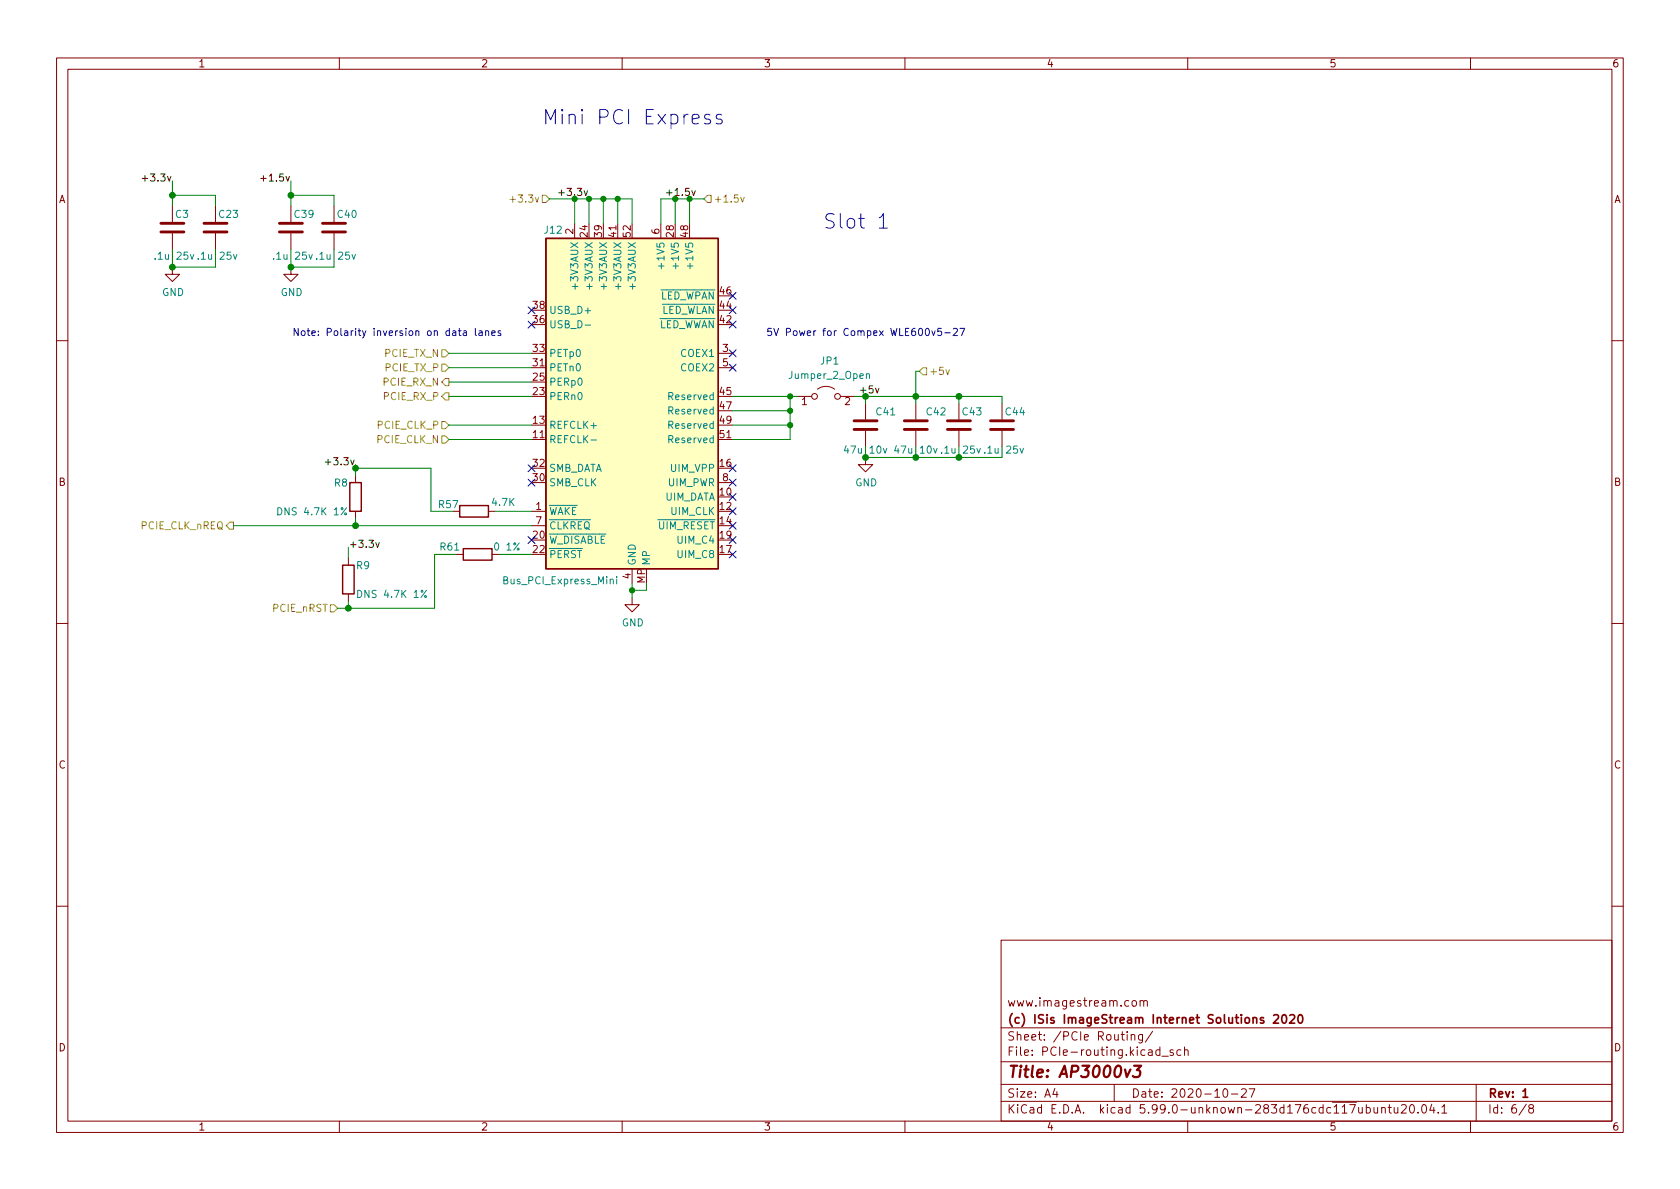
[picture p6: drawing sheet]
<svg xmlns="http://www.w3.org/2000/svg" width="297mm" height="210mm" viewBox="0 0 297 210" stroke-linecap="round" stroke-linejoin="round" font-family="sans-serif">
<g fill="none" stroke="#840000" stroke-width=".18">
<path d="M10 10.2h277v190.1h-277zM12 12.2h273v186.1h-273zM60 10.2v2M110 10.2v2M160 10.2v2M210 10.2v2M260 10.2v2M30.5 36.4v2.8M38.1 36.4v2.8M51.4 36.4v2.8M59.1 36.4v2.8M101.6 39.6v2.6"/>
<path d="M109.2 39.6v2.6M116.8 39.6v2.6M30.5 47.2v1.3h1.2l-1.2 1.3-1.3-1.3h1.3M30.5 41.3v2.8M38.1 41.3v2.8M51.4 47.2v1.3h1.3l-1.3 1.3-1.2-1.3h1.2M51.4 41.3v2.8M59.1 41.3v2.8M10 60.2h2M94 77.7h2.5M94 65h2.5M127 77.7h2.5"/>
<path d="M127 62.5h2.5M127 65h2.5M141 70.1h2.5M144.5 68.8a2.54 2.54 0 0 1 3.1 0M148.6 70.1h2.5M153 71.4v2.8M153 76.2v2.8M161.9 71.4v2.8M161.9 76.2v2.8M169.5 71.4v2.8M169.5 76.2v2.8M177.2 71.4v2.8"/>
<path d="M177.2 76.2v2.8M285 60.2h2M61.6 98.7v1.2M62.9 84.1v1.2M62.9 90.4v1.3M80.6 98h1.3M86.4 90.4h1.2M87 98h1.3M94 90.4h2.5M94 93h2.5M127 85.3h2.5M153 80.9v1.3h1.3l-1.3 1.2-1.2-1.2h1.2"/>
<path d="M10 110.2h2M61.6 105v1.3M111.8 105.7v1.2h1.2l-1.2 1.3-1.3-1.3h1.3M111.8 100.6v2.5M285 110.2h2M10 160.2h2M177 166.3h108v32h-108zM200.3 177l.3-.1 .3 .3v.4l-.3 .3h-.3l-.2-.3v-.4zM201.6 177.1l.2-.2 .3 .1 .1 .9M201.6 176.9v1M202.2 177.1l.2-.2 .4 .1 .1 .9M285 160.2h2"/>
<path d="M60 198.3v2M110 198.3v2M160 198.3v2M177 194.8h108M177 191.8h108M177 187.8h108M177 181.8h108M186.5 192.5l-.4 1h1M186.9 193v1M197 191.8v3M199.3 182.4v.2M199.3 182.9v1"/>
<path d="M200 183.1l.2-.2 .4 .1v.9M200 182.9v1M202 182.9v1.2l-.3 .3h-.3M202 183l-.4-.1-.3 .3v.4l.1 .3h.6M203.8 182.4l-1.3 1.9M205.1 185.7l-.5-.1-.2 .3v.4l.1 .3h.6M205.1 185.1v1.5M205.4 186.8h1.2M207.4 185.7l-.3-.1-.2 .2v.3l.5 .1v.4h-.5M208.8 185.7l-.4-.1-.3 .3v.4l.1 .3h.6M209.4 185.8l.2-.2 .4 .1 .1 .9M209.4 185.1v1.5"/>
<path d="M210 198.3v2M216.4 192.6l.2-.1a.81 .81 0 0 1 .6 .7 .81 .81 0 0 1-.3 .8h-.2a.81 .81 0 0 1-.6-.6 .81 .81 0 0 1 .3-.8zM217.7 193.5h1.2M219.5 192.7l.6-.2 .2 .2 .1 .3-1 1h1M220.9 192.5h1l-.7 1.5M242.9 195.8l.1 1h.4l.2-.1M243.6 195.8v1M244.3 196l.2-.2 .4 .1v.9M244.3 195.8v1M245.4 195.8h.6M245.6 195.3v1.3l.4 .2M246.5 195.8l.1 1h.3l.2-.1"/>
<path d="M247.1 195.8v1M247.8 195.5l.6-.2 .2 .2v.3l-.9 1h.9M249.4 195.4l.2-.1a.81 .81 0 0 1 .6 .7 .81 .81 0 0 1-.3 .8h-.2a.81 .81 0 0 1-.6-.6 .81 .81 0 0 1 .3-.8zM250.7 196.7v.1M251.6 195.4l.1-.1a.81 .81 0 0 1 .6 .7 .81 .81 0 0 1-.3 .8h-.1a.81 .81 0 0 1-.6-.6 .81 .81 0 0 1 .3-.8zM253.1 195.3l-.3 1h.9M253.5 195.8v1M254.3 196.7v.1M254.9 195.8l.5-.5v1.5M254.9 196.8h.9M260 198.3v2M261 191.8v6.5"/>
<path d="M269.9 195.3l-1.3 1.9M270.6 196l-.3-.3 .1-.2 .2-.2 .4 .1 .2 .2-.1 .2-.7 .2-.1 .3 .1 .4 .2 .1h.4l.2-.3-.1-.4-.2-.1"/>
<circle cx="144" cy="70.1" r=".51"/>
<circle cx="148.1" cy="70.1" r=".51"/>
</g>
<path d="M225.2 179.6l.6-.2 .2 .2 .1 .3-1 1h1M226.8 179.6l.2-.2a.81 .81 0 0 1 .6 .7 .81 .81 0 0 1-.3 .8h-.2a.81 .81 0 0 1-.3-1.3zM228.1 179.6l.5-.2 .2 .2 .1 .3-.9 1h.9M229.6 179.6l.2-.2a.81 .81 0 0 1 .6 .7 .81 .81 0 0 1-.3 .8h-.1a.81 .81 0 0 1-.4-1.3zM223.4 180l-.3-.1-.3 .2 .1 .3 .5 .1v.4h-.6M269.3 193l.4-.5v1.5M269.3 194h.8" fill="none" stroke="#840000" stroke-width=".3"/>
<path d="M198.9 189.1l.3 1.4 .7-1.4M200.5 188.5h1.3l-.8 .7h.3l.2 .2 .1 .7-.2 .2-.3 .2h-.5l-.3-.2" fill="none" stroke="#840000" stroke-width=".4"/>
<path d="M96.5 42.2h30.5v58.4h-30.5zM60.6 99.9h2v5.1h-2zM61.8 85.3h2.1v5.1h-2.1zM81.3 89.4h5.1v2h-5.1zM81.9 97h5.1v2.1h-5.1z" fill="none" stroke="#840000" stroke-width=".25"/>
<g fill="none" stroke="#008484" stroke-width=".18">
<path d="M33.7 45l.3 .8 .3-.8M41.3 45l.3 .8 .3-.8M54.6 45l.3 .8 .3-.8M62.2 45l.3 .8 .3-.8M101.7 50.2v.9M103.5 57.5h.9M104.2 50.2v.9M106.8 50.2v.9M109.3 50.2v.9M111.9 50.2v.9M116.9 46.6v.9M119.5 46.6v.9"/>
<path d="M122 46.6v.9M104.5 77.8h.9M153.2 66.2l.2-.1h.3v.8M156.2 79.3l.3 .8 .3-.8M165.1 79.3l.3 .8 .3-.8M172.7 79.3l.3 .8 .3-.8M180.3 79.3l.3 .8 .4-.8M49.1 89.8a.64 .64 0 0 1 .8 .6 .64 .64 0 0 1-.8 .7zM61.3 89.8l-1 1.3M63.2 104.4a.64 .64 0 0 1 .8 .6 .64 .64 0 0 1-.8 .7zM75.4 104.4l-1 1.3M107.9 102.5l.2-.1 .3 .1v.8"/>
<path d="M109 102v.1M109 102.4v.9"/>
<circle cx="61.1" cy="90.9" r=".18"/>
<circle cx="75.2" cy="105.5" r=".18"/>
</g>
<path d="M96.5 42.2h30.5v58.4h-30.5z" fill="#ffffc2" stroke="#ffffc2" stroke-width=".18"/>
<g fill="none" stroke="#840000" stroke-width=".51">
<path d="M28.4 39.5h4.1M36.1 39.5h4M49.4 39.5h4.1M57 39.5h4.1M28.4 41h4.1M36.1 41h4M49.4 41h4.1M57 41h4.1M151 75.9h4.1M151 74.4h4.1M159.9 75.9h4.1M159.9 74.4h4.1"/>
<path d="M167.5 75.9h4.1M167.5 74.4h4.1M175.1 75.9h4.1M175.1 74.4h4.1"/>
</g>
<g fill="none" stroke="#848400" stroke-width=".18">
<path d="M90.2 35.3h.9M95.9 34.5h.6l.7 .7-.7 .6h-.6zM125.1 34.5h.6v1.3h-.6l-.6-.6zM131 34.9l.3 .8 .3-.8M78.1 74.5h.6l.7 .7-.7 .6h-.6zM78.1 77.1h.6l.7 .6-.7 .7h-.6zM78.1 64.4h.6l.7 .6-.7 .7h-.6zM78.1 61.8h.6l.7 .7-.7 .6h-.6zM78.7 66.9h.7v1.3h-.7l-.6-.6zM78.7 69.5h.7v1.2h-.7l-.6-.6zM163.2 65h.6v1.3h-.6l-.6-.6zM167.3 65.4l.3 .8 .3-.8"/>
<path d="M40 93l.6-.7h.7v1.3h-.7zM58.4 106.9h.7l.6 .7-.6 .6h-.7z"/>
</g>
<path d="M25.1 31.5h1M46.1 31.5h1M103.3 33.7l.3 .9 .3-.9M122.3 33.7l.3 .9 .3-.9M154.8 68.7l.3 .8 .3-.8M57.5 81.7h1M66.4 96l.4 .8 .3-.8" fill="none" stroke="#000" stroke-width=".18"/>
<g fill="none" stroke="#0000c2" stroke-width=".18">
<path d="M96.5 21.9v-2.5l.9 1.8 .8-1.8v2.5M147.5 37.9l-1-.1a.62 .62 0 0 0-.5 .6 .62 .62 0 0 0 .5 .6 .93 .93 0 0 1 1 .6 .65 .65 0 0 1-.5 .7l-1-.1M52.7 58.1v1.2l-.7-1.2v1.2M53.4 58.6l.3-.1 .2 .2v.4l-.2 .2h-.3l-.1-.2zM54.3 58.5h.5M54.5 58.1v1.1l.3 .1M55.1 58.9l.6-.1v-.2l-.4-.1-.2 .2 .1 .6h.5M56.3 59.2v.1M56.3 58.6v.1M86.9 58.9l.7-.1-.1-.2-.4-.1-.2 .2 .1 .6h.5M88.5 58.6l-.3-.1-.2 .2 .1 .2 .4 .1v.3h-.5M136.4 58.1h-.6l-.1 .6 .2-.1h.4l.1 .2v.4l-.2 .1-.5-.1"/>
<path d="M136.8 58.1l.4 1.2 .5-1.2M139 58.7h.7l.1-.2-.1-.3-.7-.1v1.2M169.7 58.1h.9l-.6 1.2"/>
</g>
<g fill="none" stroke="#008400" stroke-width=".18">
<path d="M30.5 32v4.4M30.5 34.5h7.6v1.9M51.4 32v4.4M51.4 34.5h7.7v1.9M97.2 35.2h14.6v4.4M101.6 35.2v4.4M104.1 35.2v4.4M106.7 35.2v4.4M109.2 35.2v4.4M116.8 39.6v-4.4h2.6v4.4M124.5 35.2h-2.6v4.4M30.5 44.1v3.1h7.6v-3.1"/>
<path d="M51.4 44.1v3.1h7.7v-3.1M79.4 70.1h14.6M79.4 62.5h14.6M79.4 77.7h14.6M79.4 75.2h14.6M79.4 67.6h14.6M79.4 65h14.6M129.5 70.1h11.5M129.5 75.2h10.2M129.5 72.6h10.2M139.7 70.1v7.6h-10.2M151.1 70.1h26.1v1.3"/>
<path d="M153 79v1.9h24.2v-1.9M153 70.1v1.3M161.9 79v1.9M162.6 65.7h-.7v5.7M169.5 70.1v1.3M169.5 79v1.9M41.3 93h52.7M61.6 96.8v1.9M62.9 84.1v-1.3h13.3v7.6h3.8M62.9 91.7v1.3M80.6 98h-3.8v9.6h-17.1M87.6 90.4h6.4"/>
<path d="M88.3 98h5.7M61.6 106.3v1.3M111.8 103.1v2.6M114.3 103.1v1.3h-2.5"/>
</g>
<g fill="none" stroke="#000084" stroke-width=".18">
<path d="M93.4 54.2l1.2 1.3M93.4 56.8l1.2 1.2M94.6 54.2l-1.2 1.3M94.6 56.8l-1.2 1.2M128.9 56.8l1.2 1.2M128.9 51.7l1.2 1.2M128.9 54.2l1.2 1.3M130.1 56.8l-1.2 1.2M130.1 51.7l-1.2 1.2M130.1 54.2l-1.2 1.3M128.9 64.4l1.2 1.2M128.9 61.9l1.2 1.2"/>
<path d="M130.1 64.4l-1.2 1.2M130.1 61.9l-1.2 1.2M93.4 94.9l1.2 1.2M93.4 84.7l1.2 1.2M93.4 82.2l1.2 1.2M94.6 94.9l-1.2 1.2M94.6 84.7l-1.2 1.2M94.6 82.2l-1.2 1.2M128.9 97.4l1.2 1.2M128.9 94.9l1.2 1.2M128.9 92.3l1.2 1.3M128.9 89.8l1.2 1.2"/>
<path d="M128.9 87.3l1.2 1.2M128.9 84.7l1.2 1.2M128.9 82.2l1.2 1.2M130.1 97.4l-1.2 1.2M130.1 94.9l-1.2 1.2M130.1 92.3l-1.2 1.3M130.1 89.8l-1.2 1.2M130.1 87.3l-1.2 1.2M130.1 84.7l-1.2 1.2M130.1 82.2l-1.2 1.2"/>
</g>
<g fill="#008400" stroke="#008400" stroke-width=".18">
<circle cx="106.7" cy="35.2" r=".46"/>
<circle cx="109.2" cy="35.2" r=".46"/>
<circle cx="101.6" cy="35.2" r=".46"/>
<circle cx="51.4" cy="34.5" r=".51"/>
<circle cx="104.1" cy="35.2" r=".46"/>
<circle cx="139.7" cy="75.2" r=".46"/>
<circle cx="153" cy="70.1" r=".51"/>
<circle cx="153" cy="80.9" r=".51"/>
<circle cx="51.4" cy="47.2" r=".51"/>
<circle cx="30.5" cy="34.5" r=".51"/>
<circle cx="30.5" cy="47.2" r=".51"/>
<circle cx="61.6" cy="107.6" r=".51"/>
<circle cx="111.8" cy="104.4" r=".46"/>
<circle cx="119.4" cy="35.2" r=".46"/>
<circle cx="121.9" cy="35.2" r=".46"/>
<circle cx="62.9" cy="93" r=".51"/>
<circle cx="62.9" cy="82.8" r=".51"/>
<circle cx="139.7" cy="70.1" r=".46"/>
<circle cx="139.7" cy="72.6" r=".46"/>
<circle cx="161.9" cy="80.9" r=".51"/>
<circle cx="169.5" cy="80.9" r=".51"/>
<circle cx="161.9" cy="70.1" r=".51"/>
<circle cx="169.5" cy="70.1" r=".51"/>
</g>
<g font-size="3.5" fill="#0000c2">
<text x="99.6" y="22">Mini PCI Express</text>
<text x="147.8" y="40.4">Slot 1</text>
</g>
<text font-size="2.8" fill="#840000" x="178" y="190.6">Title: AP3000v3</text>
<g font-size="2.1" fill="#840000">
<text x="178" y="178">www.imagestream.com</text>
<text x="178" y="184">Sheet: /PCIe Routing/</text>
<text x="178" y="181">(c) ISis ImageStream Internet Solutions 2020</text>
<text x="178" y="186.7">File: PCIe-routing.kicad_sch</text>
<text x="178" y="196.9">KiCad E.D.A. kicad 5.99.0-unknown-283d176cdc~117~ubuntu20.04.1</text>
<text x="178" y="194.1">Size: A4</text>
<text x="200" y="194.1">Date: 2020-10-27</text>
<text x="263" y="194.1">Rev: 1</text>
<text x="263" y="196.9">Id: 6/8</text>
</g>
<g font-size="1.8" fill="#840000">
<text x="35" y="11.9">1</text>
<text x="85" y="11.9">2</text>
<text x="135" y="11.9">3</text>
<text x="185" y="11.9">4</text>
<text x="235" y="11.9">5</text>
<text x="285" y="11.9">6</text>
<text x="10.3" y="35.9">A</text>
<text x="285.3" y="35.9">A</text>
<text x="101.3" y="41.4" transform="rotate(-90 101.3 41.4)">2</text>
<text x="103.9" y="41.9" transform="rotate(-90 103.9 41.9)">24</text>
<text x="106.4" y="41.9" transform="rotate(-90 106.4 41.9)">39</text>
<text x="109" y="41.9" transform="rotate(-90 109 41.9)">41</text>
<text x="111.5" y="41.9" transform="rotate(-90 111.5 41.9)">52</text>
<text x="116.6" y="41.4" transform="rotate(-90 116.6 41.4)">6</text>
<text x="119.1" y="41.9" transform="rotate(-90 119.1 41.9)">28</text>
<text x="121.7" y="41.9" transform="rotate(-90 121.7 41.9)">48</text>
<text x="127.3" y="52.1">46</text>
<text x="94.3" y="57.1">36</text>
<text x="94.3" y="54.6">38</text>
<text x="127.3" y="57.1">42</text>
<text x="127.3" y="54.6">44</text>
<text x="94.3" y="64.8">31</text>
<text x="94.3" y="62.2">33</text>
<text x="127.8" y="62.2">3</text>
<text x="127.8" y="64.8">5</text>
<text x="94.3" y="69.8">23</text>
<text x="94.3" y="67.3">25</text>
<text x="127.3" y="69.8">45</text>
<text x="141.7" y="71.6">1</text>
<text x="149.4" y="71.6">2</text>
<text x="94.3" y="77.5">11</text>
<text x="94.3" y="74.9">13</text>
<text x="127.3" y="72.4">47</text>
<text x="127.3" y="74.9">49</text>
<text x="127.3" y="77.5">51</text>
<text x="94.3" y="82.5">32</text>
<text x="127.3" y="82.5">16</text>
<text x="10.3" y="85.9">B</text>
<text x="94.3" y="85.1">30</text>
<text x="127.3" y="87.6">10</text>
<text x="127.8" y="85.1">8</text>
<text x="285.3" y="85.9">B</text>
<text x="94.3" y="95.2">20</text>
<text x="94.8" y="90.2">1</text>
<text x="94.8" y="92.7">7</text>
<text x="127.3" y="90.2">12</text>
<text x="127.3" y="92.7">14</text>
<text x="127.3" y="95.2">19</text>
<text x="94.3" y="97.8">22</text>
<text x="127.3" y="97.8">17</text>
<text x="111.5" y="102.3" transform="rotate(-90 111.5 102.3)">4</text>
<text x="114" y="103.2" transform="rotate(-90 114 103.2)">MP</text>
<text x="10.3" y="135.9">C</text>
<text x="285.3" y="135.9">C</text>
<text x="10.3" y="185.9">D</text>
<text x="285.3" y="185.9">D</text>
<text x="35" y="199.9">1</text>
<text x="85" y="199.9">2</text>
<text x="135" y="199.9">3</text>
<text x="185" y="199.9">4</text>
<text x="235" y="199.9">5</text>
<text x="285" y="199.9">6</text>
</g>
<g font-size="1.8">
<text x="26" y="32.1">+3.3v</text>
<text x="47" y="32.1">+1.5v</text>
<text x="98.4" y="34.6">+3.3v</text>
<text x="151.8" y="69.6">+5v</text>
<text x="61.6" y="96.9">+3.3v</text>
</g>
<g font-size="1.8" fill="#848400">
<text x="91" y="35.8">+3.3v</text>
<text x="126.1" y="35.8">+1.5v</text>
<text x="68.1" y="63.1">PCIE_TX_N</text>
<text x="68.2" y="65.7">PCIE_TX_P</text>
<text x="67.9" y="68.2">PCIE_RX_N</text>
<text x="68" y="70.7">PCIE_RX_P</text>
<text x="164.2" y="66.3">+5v</text>
<text x="66.8" y="75.8">PCIE_CLK_P</text>
<text x="66.7" y="78.4">PCIE_CLK_N</text>
<text x="25" y="93.6">PCIE_CLK_nREQ</text>
<text x="48.3" y="108.2">PCIE_nRST</text>
</g>
<g font-size="1.8" fill="#008400">
<text x="117.5" y="34.6">+1.5v</text>
<text x="58.4" y="82.3">+3.3v</text>
</g>
<g font-size="1.8" fill="#008484">
<text x="31" y="38.5">C3</text>
<text x="38.8" y="38.5">C23</text>
<text x="52.1" y="38.5">C39</text>
<text x="59.7" y="38.5">C40</text>
<text x="96.3" y="41.3">J12</text>
<text x="27.8" y="45.9">.1u 25v</text>
<text x="35.4" y="45.9">.1u 25v</text>
<text x="48.7" y="45.9">.1u 25v</text>
<text x="56.4" y="45.9">.1u 25v</text>
<text x="117.5" y="46.8" transform="rotate(-90 117.5 46.8)">+1V5</text>
<text x="120" y="46.8" transform="rotate(-90 120 46.8)">+1V5</text>
<text x="122.6" y="46.8" transform="rotate(-90 122.6 46.8)">+1V5</text>
<text x="28.6" y="52.3">GND</text>
<text x="49.6" y="52.3">GND</text>
<text x="102.2" y="50.6" transform="rotate(-90 102.2 50.6)">+3V3AUX</text>
<text x="104.8" y="50.6" transform="rotate(-90 104.8 50.6)">+3V3AUX</text>
<text x="107.3" y="50.6" transform="rotate(-90 107.3 50.6)">+3V3AUX</text>
<text x="109.9" y="50.6" transform="rotate(-90 109.9 50.6)">+3V3AUX</text>
<text x="112.4" y="50.6" transform="rotate(-90 112.4 50.6)">+3V3AUX</text>
<text x="116.6" y="53">~LED_WPAN</text>
<text x="97" y="58">USB_D-</text>
<text x="97" y="55.5">USB_D+</text>
<text x="116.1" y="58">~LED_WWAN</text>
<text x="116.7" y="55.5">~LED_WLAN</text>
<text x="97" y="65.7">PETn0</text>
<text x="97" y="63.1">PETp0</text>
<text x="120.5" y="63.1">COEX1</text>
<text x="120.5" y="65.7">COEX2</text>
<text x="145.1" y="64.5">JP1</text>
<text x="97" y="70.7">PERn0</text>
<text x="97" y="68.2">PERp0</text>
<text x="118.5" y="70.7">Reserved</text>
<text x="139.8" y="67">Jumper_2_Open</text>
<text x="97" y="75.8">REFCLK+</text>
<text x="118.5" y="73.3">Reserved</text>
<text x="118.5" y="75.8">Reserved</text>
<text x="155" y="73.4">C41</text>
<text x="163.9" y="73.4">C42</text>
<text x="170.2" y="73.4">C43</text>
<text x="177.8" y="73.4">C44</text>
<text x="97" y="78.4">REFCLK-</text>
<text x="97" y="83.4">SMB_DATA</text>
<text x="118.5" y="78.4">Reserved</text>
<text x="118.7" y="83.4">UIM_VPP</text>
<text x="149.8" y="80.2">47u 10v</text>
<text x="158.7" y="80.2">47u 10v</text>
<text x="166.9" y="80.2">.1u 25v</text>
<text x="174.5" y="80.2">.1u 25v</text>
<text x="59.1" y="86">R8</text>
<text x="77.6" y="89.8">R57</text>
<text x="87.1" y="89.5">4.7K</text>
<text x="97" y="86">SMB_CLK</text>
<text x="117.4" y="88.5">UIM_DATA</text>
<text x="118.1" y="86">UIM_PWR</text>
<text x="151.2" y="86">GND</text>
<text x="49.7" y="91.1">DNS 4.7K 1%</text>
<text x="97" y="91.1">~WAKE</text>
<text x="97" y="93.6">~CLKREQ</text>
<text x="116.4" y="93.6">~UIM_RESET</text>
<text x="118.6" y="91.1">UIM_CLK</text>
<text x="63.1" y="100.6">R9</text>
<text x="77.9" y="97.3">R61</text>
<text x="87.6" y="97.3">0 1%</text>
<text x="97" y="96.1">~W_DISABLE</text>
<text x="97" y="98.7">~PERST</text>
<text x="112.4" y="100.1" transform="rotate(-90 112.4 100.1)">GND</text>
<text x="114.9" y="100.1" transform="rotate(-90 114.9 100.1)">MP</text>
<text x="120" y="98.7">UIM_C8</text>
<text x="120" y="96.1">UIM_C4</text>
<text x="63.8" y="105.7">DNS 4.7K 1%</text>
<text x="89.2" y="103.3">Bus_PCI_Express_Mini</text>
<text x="109.9" y="110.8">GND</text>
</g>
<g font-size="1.8" fill="#0000c2">
<text x="57.2" y="59.4">Note: Polarity inversion on data lanes</text>
<text x="140.6" y="59.4">5V Power for Compex WLE600v5-27</text>
</g>
</svg>
